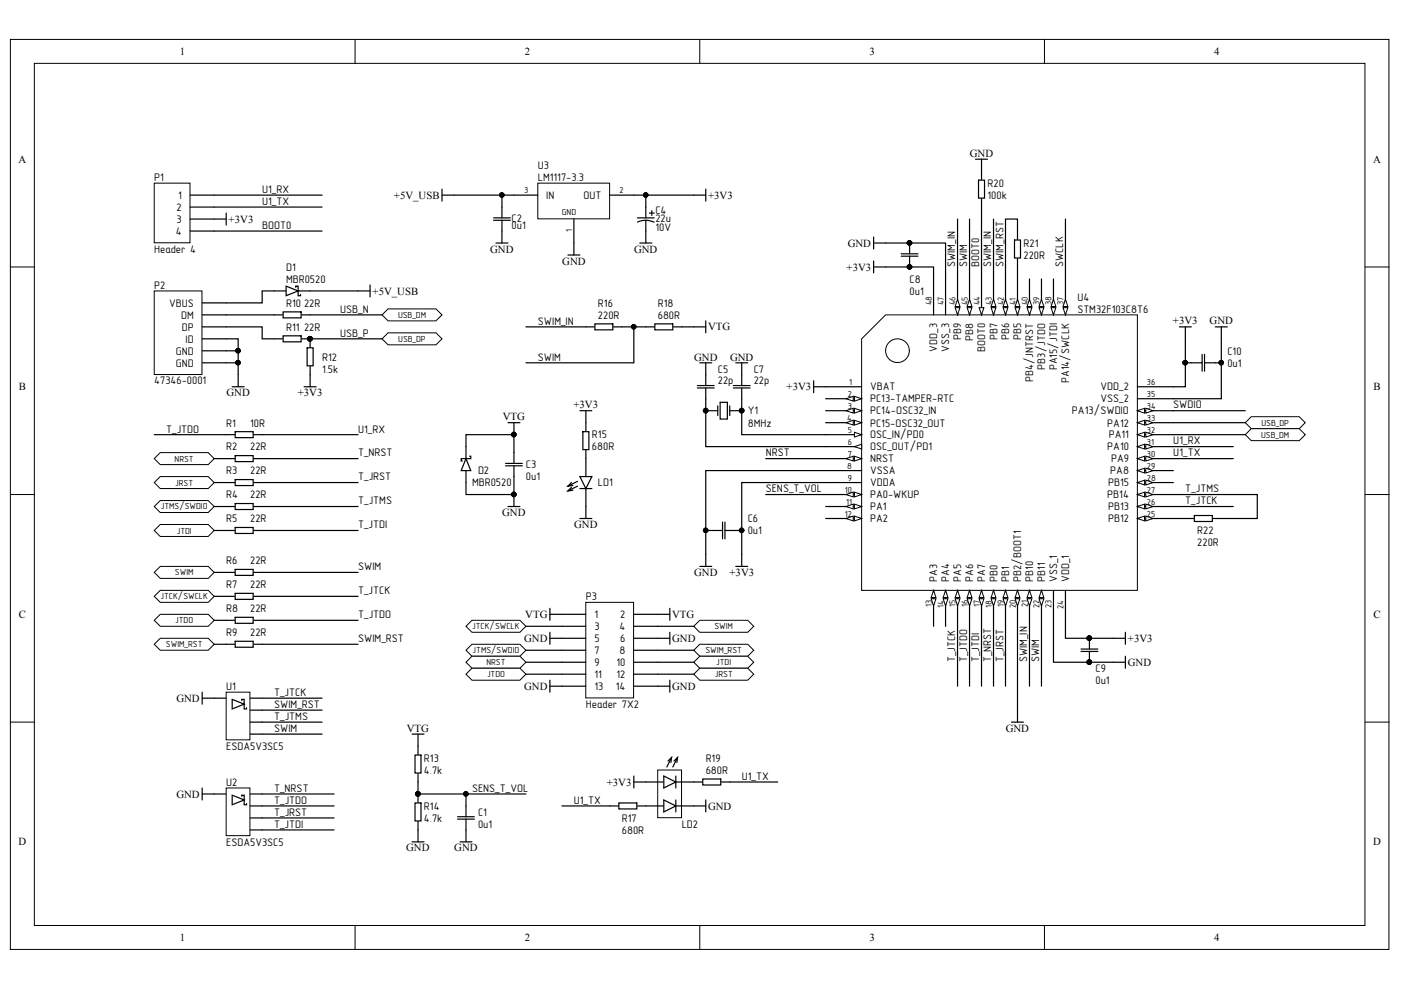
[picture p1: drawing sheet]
<svg xmlns="http://www.w3.org/2000/svg" width="297mm" height="210mm" viewBox="0 0 297 210" stroke-linecap="round" stroke-linejoin="round" font-family="sans-serif">
<g fill="#fff" stroke="#000" stroke-width=".21">
<path d="M2.2 8.4h292.3v192.9h-292.3z"/>
<path d="M7.3 13.4h282.1v182.8h-282.1z"/>
</g>
<path d="M75.3 8.4v5M148.4 8.4v5M221.4 8.4v5M2.2 56.6h5.1M289.4 56.6h5.1M2.2 104.9h5.1M289.4 104.9h5.1M2.2 153.1h5.1M289.4 153.1h5.1M75.3 196.3v5.1M148.4 196.3v5.1M221.4 196.3v5.1" fill="none" stroke="#000" stroke-width=".21"/>
<g fill="none" stroke="#000" stroke-width=".25">
<path d="M45.4 46.4h2.6M48 45.2v2.5M93.7 40.1v2.5M93.7 41.4h2.6M147.1 69.3h2.5M149.6 68v2.6M107.7 89.6h2.5M109 89.6v2.6M107.7 107.4h2.5M109 104.9v2.5M116.6 129v2.5M116.6 134.1v2.5"/>
<path d="M116.6 135.3h2.5M116.6 130.2h2.5M42.9 146.8v2.5M42.9 148h2.5M87.4 155.6h2.5M88.6 155.6v2.6M214.5 153.1h2.5M215.7 150.6v2.5M87.4 178.5h2.5M88.6 176v2.5"/>
</g>
<g fill="#000" stroke="#000" stroke-width=".21">
<circle cx="108.9" cy="92.1" r=".48"/>
<circle cx="108.9" cy="104.8" r=".48"/>
</g>
<path d="M182.7 71.8l5.1-5h53.3v58.4h-58.4z" fill-rule="evenodd" fill="#fff"/>
<path d="M182.7 71.8l5.1-5h53.3v58.4h-58.4z" fill="none" stroke="#000" stroke-width=".21"/>
<path d="M208.1 59.1v7.7" fill="none" stroke="#000" stroke-width=".25"/>
<path d="M207.6 65.2h1l-.5 1.6z" fill="#fff"/>
<path d="M207.6 65.2h1l-.5 1.6z" fill="none" stroke="#000" stroke-width=".21"/>
<path d="M175.1 97.2h7.6" fill="none" stroke="#000" stroke-width=".25"/>
<path d="M181.2 96.7l1.5 .5-1.5 .5z" fill="#fff"/>
<path d="M181.2 96.7l1.5 .5-1.5 .5z" fill="none" stroke="#000" stroke-width=".21"/>
<path d="M179.4 97.2l1.5-.5v1z" fill="#fff"/>
<path d="M179.4 97.2l1.5-.5v1z" fill="none" stroke="#000" stroke-width=".21"/>
<path d="M175.1 92.2h7.6" fill="none" stroke="#000" stroke-width=".25"/>
<path d="M181.2 91.7l1.5 .5-1.5 .5z" fill="#fff"/>
<path d="M181.2 91.7l1.5 .5-1.5 .5z" fill="none" stroke="#000" stroke-width=".21"/>
<path d="M175.1 94.7h7.6" fill="none" stroke="#000" stroke-width=".25"/>
<path d="M181.2 94.7l1.5-.5v1z" fill="#fff"/>
<path d="M181.2 94.7l1.5-.5v1z" fill="none" stroke="#000" stroke-width=".21"/>
<path d="M175.1 104.9h7.6" fill="none" stroke="#000" stroke-width=".25"/>
<path d="M181.2 104.3l1.5 .6-1.5 .5z" fill="#fff"/>
<path d="M181.2 104.3l1.5 .6-1.5 .5z" fill="none" stroke="#000" stroke-width=".21"/>
<path d="M179.4 104.9l1.5-.6v1.1z" fill="#fff"/>
<path d="M179.4 104.9l1.5-.6v1.1z" fill="none" stroke="#000" stroke-width=".21"/>
<path d="M175.1 107.4h7.6" fill="none" stroke="#000" stroke-width=".25"/>
<path d="M181.2 106.9l1.5 .5-1.5 .5z" fill="#fff"/>
<path d="M181.2 106.9l1.5 .5-1.5 .5z" fill="none" stroke="#000" stroke-width=".21"/>
<path d="M179.4 107.4l1.5-.5v1z" fill="#fff"/>
<path d="M179.4 107.4l1.5-.5v1z" fill="none" stroke="#000" stroke-width=".21"/>
<path d="M175.1 109.9h7.6" fill="none" stroke="#000" stroke-width=".25"/>
<path d="M181.2 109.4l1.5 .5-1.5 .5z" fill="#fff"/>
<path d="M181.2 109.4l1.5 .5-1.5 .5z" fill="none" stroke="#000" stroke-width=".21"/>
<path d="M179.4 109.9l1.5-.5v1z" fill="#fff"/>
<path d="M179.4 109.9l1.5-.5v1z" fill="none" stroke="#000" stroke-width=".21"/>
<path d="M197.9 125.2v7.6" fill="none" stroke="#000" stroke-width=".25"/>
<path d="M197.9 125.2l.5 1.5h-1z" fill="#fff"/>
<path d="M197.9 125.2l.5 1.5h-1z" fill="none" stroke="#000" stroke-width=".21"/>
<path d="M197.4 126.9h1l-.5 1.6z" fill="#fff"/>
<path d="M197.4 126.9h1l-.5 1.6z" fill="none" stroke="#000" stroke-width=".21"/>
<path d="M200.5 125.2v7.6" fill="none" stroke="#000" stroke-width=".25"/>
<path d="M200.5 125.2l.5 1.5h-1z" fill="#fff"/>
<path d="M200.5 125.2l.5 1.5h-1z" fill="none" stroke="#000" stroke-width=".21"/>
<path d="M200 126.9h1l-.5 1.6z" fill="#fff"/>
<path d="M200 126.9h1l-.5 1.6z" fill="none" stroke="#000" stroke-width=".21"/>
<path d="M203 125.2v7.6" fill="none" stroke="#000" stroke-width=".25"/>
<path d="M203 125.2l.5 1.5h-1z" fill="#fff"/>
<path d="M203 125.2l.5 1.5h-1z" fill="none" stroke="#000" stroke-width=".21"/>
<path d="M202.5 126.9h1l-.5 1.6z" fill="#fff"/>
<path d="M202.5 126.9h1l-.5 1.6z" fill="none" stroke="#000" stroke-width=".21"/>
<path d="M205.6 125.2v7.6" fill="none" stroke="#000" stroke-width=".25"/>
<path d="M205.6 125.2l.5 1.5h-1z" fill="#fff"/>
<path d="M205.6 125.2l.5 1.5h-1z" fill="none" stroke="#000" stroke-width=".21"/>
<path d="M205.1 126.9h1l-.5 1.6z" fill="#fff"/>
<path d="M205.1 126.9h1l-.5 1.6z" fill="none" stroke="#000" stroke-width=".21"/>
<path d="M208.1 125.2v7.6" fill="none" stroke="#000" stroke-width=".25"/>
<path d="M208.1 125.2l.5 1.5h-1z" fill="#fff"/>
<path d="M208.1 125.2l.5 1.5h-1z" fill="none" stroke="#000" stroke-width=".21"/>
<path d="M207.6 126.9h1l-.5 1.6z" fill="#fff"/>
<path d="M207.6 126.9h1l-.5 1.6z" fill="none" stroke="#000" stroke-width=".21"/>
<path d="M241.1 99.8h7.7" fill="none" stroke="#000" stroke-width=".25"/>
<path d="M241.1 99.8l1.6-.5v1z" fill="#fff"/>
<path d="M241.1 99.8l1.6-.5v1z" fill="none" stroke="#000" stroke-width=".21"/>
<path d="M242.9 99.3l1.6 .5-1.6 .5z" fill="#fff"/>
<path d="M242.9 99.3l1.6 .5-1.6 .5z" fill="none" stroke="#000" stroke-width=".21"/>
<path d="M241.1 97.2h7.7" fill="none" stroke="#000" stroke-width=".25"/>
<path d="M241.1 97.2l1.6-.5v1z" fill="#fff"/>
<path d="M241.1 97.2l1.6-.5v1z" fill="none" stroke="#000" stroke-width=".21"/>
<path d="M242.9 96.7l1.6 .5-1.6 .5z" fill="#fff"/>
<path d="M242.9 96.7l1.6 .5-1.6 .5z" fill="none" stroke="#000" stroke-width=".21"/>
<path d="M241.1 94.7h7.7" fill="none" stroke="#000" stroke-width=".25"/>
<path d="M241.1 94.7l1.6-.5v1z" fill="#fff"/>
<path d="M241.1 94.7l1.6-.5v1z" fill="none" stroke="#000" stroke-width=".21"/>
<path d="M242.9 94.2l1.6 .5-1.6 .5z" fill="#fff"/>
<path d="M242.9 94.2l1.6 .5-1.6 .5z" fill="none" stroke="#000" stroke-width=".21"/>
<path d="M241.1 92.2h7.7" fill="none" stroke="#000" stroke-width=".25"/>
<path d="M241.1 92.2l1.6-.5v1z" fill="#fff"/>
<path d="M241.1 92.2l1.6-.5v1z" fill="none" stroke="#000" stroke-width=".21"/>
<path d="M242.9 91.7l1.6 .5-1.6 .5z" fill="#fff"/>
<path d="M242.9 91.7l1.6 .5-1.6 .5z" fill="none" stroke="#000" stroke-width=".21"/>
<path d="M241.1 89.6h7.7" fill="none" stroke="#000" stroke-width=".25"/>
<path d="M241.1 89.6l1.6-.5v1z" fill="#fff"/>
<path d="M241.1 89.6l1.6-.5v1z" fill="none" stroke="#000" stroke-width=".21"/>
<path d="M242.9 89.1l1.6 .5-1.6 .5z" fill="#fff"/>
<path d="M242.9 89.1l1.6 .5-1.6 .5z" fill="none" stroke="#000" stroke-width=".21"/>
<path d="M241.1 87.1h7.7" fill="none" stroke="#000" stroke-width=".25"/>
<path d="M241.1 87.1l1.6-.5v1z" fill="#fff"/>
<path d="M241.1 87.1l1.6-.5v1z" fill="none" stroke="#000" stroke-width=".21"/>
<path d="M242.9 86.6l1.6 .5-1.6 .5z" fill="#fff"/>
<path d="M242.9 86.6l1.6 .5-1.6 .5z" fill="none" stroke="#000" stroke-width=".21"/>
<path d="M225.9 59.1v7.7" fill="none" stroke="#000" stroke-width=".25"/>
<path d="M225.4 65.2h1l-.5 1.6z" fill="#fff"/>
<path d="M225.4 65.2h1l-.5 1.6z" fill="none" stroke="#000" stroke-width=".21"/>
<path d="M225.9 63.5l.5 1.5h-1z" fill="#fff"/>
<path d="M225.9 63.5l.5 1.5h-1z" fill="none" stroke="#000" stroke-width=".21"/>
<path d="M223.4 59.1v7.7" fill="none" stroke="#000" stroke-width=".25"/>
<path d="M222.8 65.2h1.1l-.5 1.6z" fill="#fff"/>
<path d="M222.8 65.2h1.1l-.5 1.6z" fill="none" stroke="#000" stroke-width=".21"/>
<path d="M223.4 63.5l.5 1.5h-1.1z" fill="#fff"/>
<path d="M223.4 63.5l.5 1.5h-1.1z" fill="none" stroke="#000" stroke-width=".21"/>
<path d="M210.6 125.2v7.6" fill="none" stroke="#000" stroke-width=".25"/>
<path d="M210.6 125.2l.6 1.5h-1.1z" fill="#fff"/>
<path d="M210.6 125.2l.6 1.5h-1.1z" fill="none" stroke="#000" stroke-width=".21"/>
<path d="M210.1 126.9h1.1l-.6 1.6z" fill="#fff"/>
<path d="M210.1 126.9h1.1l-.6 1.6z" fill="none" stroke="#000" stroke-width=".21"/>
<path d="M213.2 125.2v7.6" fill="none" stroke="#000" stroke-width=".25"/>
<path d="M213.2 125.2l.5 1.5h-1z" fill="#fff"/>
<path d="M213.2 125.2l.5 1.5h-1z" fill="none" stroke="#000" stroke-width=".21"/>
<path d="M212.7 126.9h1l-.5 1.6z" fill="#fff"/>
<path d="M212.7 126.9h1l-.5 1.6z" fill="none" stroke="#000" stroke-width=".21"/>
<path d="M215.7 125.2v7.6" fill="none" stroke="#000" stroke-width=".25"/>
<path d="M215.7 125.2l.5 1.5h-1z" fill="#fff"/>
<path d="M215.7 125.2l.5 1.5h-1z" fill="none" stroke="#000" stroke-width=".21"/>
<path d="M215.2 126.9h1l-.5 1.6z" fill="#fff"/>
<path d="M215.2 126.9h1l-.5 1.6z" fill="none" stroke="#000" stroke-width=".21"/>
<path d="M220.8 59.1v7.7" fill="none" stroke="#000" stroke-width=".25"/>
<path d="M220.3 65.2h1l-.5 1.6z" fill="#fff"/>
<path d="M220.3 65.2h1l-.5 1.6z" fill="none" stroke="#000" stroke-width=".21"/>
<path d="M220.8 63.5l.5 1.5h-1z" fill="#fff"/>
<path d="M220.8 63.5l.5 1.5h-1z" fill="none" stroke="#000" stroke-width=".21"/>
<path d="M218.3 59.1v7.7" fill="none" stroke="#000" stroke-width=".25"/>
<path d="M217.8 65.2h1l-.5 1.6z" fill="#fff"/>
<path d="M217.8 65.2h1l-.5 1.6z" fill="none" stroke="#000" stroke-width=".21"/>
<path d="M218.3 63.5l.5 1.5h-1z" fill="#fff"/>
<path d="M218.3 63.5l.5 1.5h-1z" fill="none" stroke="#000" stroke-width=".21"/>
<path d="M215.7 59.1v7.7" fill="none" stroke="#000" stroke-width=".25"/>
<path d="M215.2 65.2h1l-.5 1.6z" fill="#fff"/>
<path d="M215.2 65.2h1l-.5 1.6z" fill="none" stroke="#000" stroke-width=".21"/>
<path d="M215.7 63.5l.5 1.5h-1z" fill="#fff"/>
<path d="M215.7 63.5l.5 1.5h-1z" fill="none" stroke="#000" stroke-width=".21"/>
<path d="M213.2 59.1v7.7" fill="none" stroke="#000" stroke-width=".25"/>
<path d="M212.7 65.2h1l-.5 1.6z" fill="#fff"/>
<path d="M212.7 65.2h1l-.5 1.6z" fill="none" stroke="#000" stroke-width=".21"/>
<path d="M213.2 63.5l.5 1.5h-1z" fill="#fff"/>
<path d="M213.2 63.5l.5 1.5h-1z" fill="none" stroke="#000" stroke-width=".21"/>
<path d="M210.6 59.1v7.7" fill="none" stroke="#000" stroke-width=".25"/>
<path d="M210.1 65.2h1.1l-.6 1.6z" fill="#fff"/>
<path d="M210.1 65.2h1.1l-.6 1.6z" fill="none" stroke="#000" stroke-width=".21"/>
<path d="M210.6 63.5l.6 1.5h-1.1z" fill="#fff"/>
<path d="M210.6 63.5l.6 1.5h-1.1z" fill="none" stroke="#000" stroke-width=".21"/>
<path d="M205.6 59.1v7.7" fill="none" stroke="#000" stroke-width=".25"/>
<path d="M205.1 65.2h1l-.5 1.6z" fill="#fff"/>
<path d="M205.1 65.2h1l-.5 1.6z" fill="none" stroke="#000" stroke-width=".21"/>
<path d="M205.6 63.5l.5 1.5h-1z" fill="#fff"/>
<path d="M205.6 63.5l.5 1.5h-1z" fill="none" stroke="#000" stroke-width=".21"/>
<path d="M203 59.1v7.7" fill="none" stroke="#000" stroke-width=".25"/>
<path d="M202.5 65.2h1l-.5 1.6z" fill="#fff"/>
<path d="M202.5 65.2h1l-.5 1.6z" fill="none" stroke="#000" stroke-width=".21"/>
<path d="M203 63.5l.5 1.5h-1z" fill="#fff"/>
<path d="M203 63.5l.5 1.5h-1z" fill="none" stroke="#000" stroke-width=".21"/>
<path d="M218.3 125.2v7.6" fill="none" stroke="#000" stroke-width=".25"/>
<path d="M218.3 125.2l.5 1.5h-1z" fill="#fff"/>
<path d="M218.3 125.2l.5 1.5h-1z" fill="none" stroke="#000" stroke-width=".21"/>
<path d="M217.8 126.9h1l-.5 1.6z" fill="#fff"/>
<path d="M217.8 126.9h1l-.5 1.6z" fill="none" stroke="#000" stroke-width=".21"/>
<path d="M220.8 125.2v7.6" fill="none" stroke="#000" stroke-width=".25"/>
<path d="M220.8 125.2l.5 1.5h-1z" fill="#fff"/>
<path d="M220.8 125.2l.5 1.5h-1z" fill="none" stroke="#000" stroke-width=".21"/>
<path d="M220.3 126.9h1l-.5 1.6z" fill="#fff"/>
<path d="M220.3 126.9h1l-.5 1.6z" fill="none" stroke="#000" stroke-width=".21"/>
<path d="M241.1 109.9h7.7" fill="none" stroke="#000" stroke-width=".25"/>
<path d="M241.1 109.9l1.6-.5v1z" fill="#fff"/>
<path d="M241.1 109.9l1.6-.5v1z" fill="none" stroke="#000" stroke-width=".21"/>
<path d="M242.9 109.4l1.6 .5-1.6 .5z" fill="#fff"/>
<path d="M242.9 109.4l1.6 .5-1.6 .5z" fill="none" stroke="#000" stroke-width=".21"/>
<path d="M241.1 107.4h7.7" fill="none" stroke="#000" stroke-width=".25"/>
<path d="M241.1 107.4l1.6-.5v1z" fill="#fff"/>
<path d="M241.1 107.4l1.6-.5v1z" fill="none" stroke="#000" stroke-width=".21"/>
<path d="M242.9 106.9l1.6 .5-1.6 .5z" fill="#fff"/>
<path d="M242.9 106.9l1.6 .5-1.6 .5z" fill="none" stroke="#000" stroke-width=".21"/>
<path d="M241.1 104.9h7.7" fill="none" stroke="#000" stroke-width=".25"/>
<path d="M241.1 104.9l1.6-.6v1.1z" fill="#fff"/>
<path d="M241.1 104.9l1.6-.6v1.1z" fill="none" stroke="#000" stroke-width=".21"/>
<path d="M242.9 104.3l1.6 .6-1.6 .5z" fill="#fff"/>
<path d="M242.9 104.3l1.6 .6-1.6 .5z" fill="none" stroke="#000" stroke-width=".21"/>
<path d="M241.1 102.3h7.7" fill="none" stroke="#000" stroke-width=".25"/>
<path d="M241.1 102.3l1.6-.5v1z" fill="#fff"/>
<path d="M241.1 102.3l1.6-.5v1z" fill="none" stroke="#000" stroke-width=".21"/>
<path d="M242.9 101.8l1.6 .5-1.6 .5z" fill="#fff"/>
<path d="M242.9 101.8l1.6 .5-1.6 .5z" fill="none" stroke="#000" stroke-width=".21"/>
<path d="M175.1 84.5h7.6" fill="none" stroke="#000" stroke-width=".25"/>
<path d="M181.2 84l1.5 .5-1.5 .5z" fill="#fff"/>
<path d="M181.2 84l1.5 .5-1.5 .5z" fill="none" stroke="#000" stroke-width=".21"/>
<path d="M179.4 84.5l1.5-.5v1z" fill="#fff"/>
<path d="M179.4 84.5l1.5-.5v1z" fill="none" stroke="#000" stroke-width=".21"/>
<path d="M175.1 87.1h7.6" fill="none" stroke="#000" stroke-width=".25"/>
<path d="M181.2 86.6l1.5 .5-1.5 .5z" fill="#fff"/>
<path d="M181.2 86.6l1.5 .5-1.5 .5z" fill="none" stroke="#000" stroke-width=".21"/>
<path d="M179.4 87.1l1.5-.5v1z" fill="#fff"/>
<path d="M179.4 87.1l1.5-.5v1z" fill="none" stroke="#000" stroke-width=".21"/>
<path d="M175.1 89.6h7.6" fill="none" stroke="#000" stroke-width=".25"/>
<path d="M181.2 89.1l1.5 .5-1.5 .5z" fill="#fff"/>
<path d="M181.2 89.1l1.5 .5-1.5 .5z" fill="none" stroke="#000" stroke-width=".21"/>
<path d="M179.4 89.6l1.5-.5v1z" fill="#fff"/>
<path d="M179.4 89.6l1.5-.5v1z" fill="none" stroke="#000" stroke-width=".21"/>
<path d="M197.9 59.1v7.7M200.5 59.1v7.7M175.1 82h7.6M175.1 99.8h7.6M241.1 82h7.7M241.1 84.5h7.7M175.1 102.3h7.6M223.4 125.2v7.6M225.9 125.2v7.6" fill="none" stroke="#000" stroke-width=".25"/>
<circle cx="190.3" cy="74.4" r="2.52" fill="#fff" stroke="#000" stroke-width=".21"/>
<g fill="none" stroke="#000" stroke-width=".25">
<path d="M206.8 33.8h2.6M208.1 33.8v2.5M185.2 50.3v2.5M185.2 55.3v2.6M185.2 51.5h2.6M185.2 56.6h2.6M191.1 53.8h3.5M191.1 54.3h3.5M192.9 51.5v2.3M192.9 54.3v2.3M215.1 50.9h1.3v3.8h-1.3zM215.7 49v1.8"/>
<path d="M215.7 54.8v1.8M124.2 69.3h1.8M126.1 68.7h3.8v1.2h-3.8zM130.1 69.3h1.7M136.9 69.3h1.8M138.8 68.7h3.8v1.2h-3.8zM142.8 69.3h1.8M156 76.9h2.5M157.3 76.9v2.6M250 69.3h2.6M251.3 69.3v2.5M252.6 76.9h2.3"/>
<path d="M254.9 75.1v3.6M255.4 76.9h2.3M255.4 75.1v3.6M257.7 69.3h2.5M258.9 69.3v2.5M48 97.2h1.7M48 92.2h1.7M49.9 96.6h3.8v1.3h-3.8zM49.9 91.5h3.8v1.3h-3.8zM53.8 97.2h1.8M53.8 92.2h1.8M172.5 80.7v2.6"/>
<path d="M172.5 82h2.6M48 102.3h1.7M48 107.4h1.7M48 112.5h1.7M49.9 101.7h3.8v1.3h-3.8zM49.9 106.8h3.8v1.2h-3.8zM49.9 111.8h3.8v1.3h-3.8zM53.8 102.3h1.8M53.8 107.4h1.8M53.8 112.5h1.8M149.6 117.6v2.5M150.9 112.5h2.3"/>
<path d="M153.2 110.7v3.6M153.7 112.5h2.3M153.7 110.7v3.6M157.3 117.6v2.5M251.3 109.9h1.8M253.2 109.3h3.8v1.3h-3.8zM257.2 109.9h1.7M48 121.4h1.7M48 126.4h1.7M48 131.5h1.7M48 136.6h1.7M49.9 120.7h3.8v1.3h-3.8z"/>
<path d="M49.9 125.8h3.8v1.3h-3.8zM49.9 130.9h3.8v1.3h-3.8zM49.9 136h3.8v1.2h-3.8zM53.8 121.4h1.8M53.8 126.4h1.8M53.8 131.5h1.8M53.8 136.6h1.8M148.4 120.1h2.5M156 120.1h2.5M229.2 137.6h3.6M229.2 138.1h3.6M231 135.3v2.3"/>
<path d="M231 138.1v2.3M236.1 135.3h2.5M238.6 134.1v2.5M238.6 139.1v2.6M88.6 158.2v1.8M236.1 140.4h2.5M88 160.1h1.3v3.8h-1.3zM88 170.2h1.3v3.9h-1.3zM88.6 164v1.8M88.6 168.3v1.8M88.6 174.2v1.8"/>
</g>
<g fill="#000" stroke="#000" stroke-width=".21">
<circle cx="192.8" cy="56.6" r=".48"/>
<circle cx="192.8" cy="51.5" r=".48"/>
<circle cx="230.9" cy="135.3" r=".49"/>
<circle cx="230.9" cy="140.4" r=".49"/>
<circle cx="88.6" cy="168.3" r=".48"/>
</g>
<path d="M114 38.8h15.2v7.6h-15.2z" fill="#fff" stroke="#000" stroke-width=".21"/>
<g fill="none" stroke="#000" stroke-width=".25">
<path d="M104.6 46.7h3.6M104.6 46.2h3.6M105.2 51.5h2.5M106.4 43.9v2.3M106.4 46.7v4.8M109 41.4h5M120.4 54.1h2.5M121.7 46.4v7.7M129.3 41.4h5.1M135.1 46.2h3.6M135.7 51.5h2.5M136.9 46.7l1.8 .4"/>
<path d="M136.9 46.7l-1.7 .4M136.9 43.9v2.3M136.9 46.7v4.8M137.7 45.2h1M138.2 44.7v1M147.1 41.4h2.5M149.6 40.1v2.5M98.8 94.7v2.5M98.8 99.8v2.5"/>
</g>
<path d="M98.8 97.2l1 2.6h-2z" fill="#fff"/>
<path d="M98.8 97.2l1 2.6h-2zM99.6 96.7h.2v.5h-2v.5h.2M107.2 98.8h3.5M107.2 98.3h3.5M109 96v2.3M109 98.8v2.2" fill="none" stroke="#000" stroke-width=".25"/>
<path d="M124.2 127.7h10.1v20.3h-10.1z" fill="#fff" stroke="#000" stroke-width=".21"/>
<g fill="none" stroke="#000" stroke-width=".25">
<path d="M119.1 130.2h5.1M119.1 132.8h5.1M119.1 135.3h5.1M119.1 137.9h5.1M134.4 130.2h7.6M134.4 132.8h5.1M134.4 135.3h7.6M134.4 137.9h5.1M142 129v2.5M142 134.1v2.5M119.1 140.4h5.1M119.1 142.9h5.1"/>
<path d="M119.1 145.5h5.1M134.4 140.4h5.1M134.4 142.9h5.1M134.4 145.5h5.1"/>
</g>
<path d="M32.7 61.7h10.1v17.7h-10.1z" fill="#fff" stroke="#000" stroke-width=".21"/>
<g fill="none" stroke="#000" stroke-width=".25">
<path d="M42.9 64.2h5.1M42.9 66.8h5.1M42.9 69.3h5.1M42.9 71.8h5.1M42.9 74.4h5.1M42.9 76.9h5.1M50.5 79.5v2.5M58.1 66.8h1.8M58.1 71.8h1.8M58.1 61.7h2.6M60 66.1h3.8v1.3h-3.8zM60 71.2h3.8v1.3h-3.8z"/>
<path d="M63.2 61.7h2.5M64 66.8h1.7M64 71.8h1.7M49.2 82h2.6"/>
</g>
<circle cx="65.7" cy="71.8" r=".49" fill="#000" stroke="#000" stroke-width=".21"/>
<path d="M60.7 60.7l2.5 1-2.5 1z" fill="#fff"/>
<path d="M60.7 60.7l2.5 1-2.5 1zM62.7 60.9v-.2h.5v2h.5v-.3M65.1 73.7h1.3v3.9h-1.3zM65.7 71.8v1.8M65.7 77.7v4.3M75.9 61.7h2.6M78.5 60.4v2.6M64.5 82h2.5" fill="none" stroke="#000" stroke-width=".25"/>
<circle cx="65.7" cy="71.8" r=".49" fill="#000" stroke="#000" stroke-width=".21"/>
<path d="M32.7 38.8h7.6v12.7h-7.6z" fill="#fff" stroke="#000" stroke-width=".21"/>
<path d="M40.3 41.4h5.1M40.3 43.9h5.1M40.3 46.4h5.1M40.3 49h5.1M45.4 148h2.6M53 148h2.6M53 155.6h2.6M53 153.1h2.6M53 150.6h2.6" fill="none" stroke="#000" stroke-width=".25"/>
<path d="M48 146.8h5v10.1h-5z" fill="#fff" stroke="#000" stroke-width=".21"/>
<path d="M49.2 148.3l2.6 1-2.6 1z" fill="#fff"/>
<path d="M49.2 148.3l2.6 1-2.6 1zM51.3 148.5v-.2h.5v2h.5v-.2M42.9 167.1v2.5M42.9 168.3h5.1M53 168.3h2.6M53 176h2.6M53 173.4h2.6M53 170.9h2.6" fill="none" stroke="#000" stroke-width=".25"/>
<path d="M48 167.1h5v10.1h-5z" fill="#fff" stroke="#000" stroke-width=".21"/>
<path d="M49.2 168.6l2.6 1-2.6 1z" fill="#fff"/>
<path d="M49.2 168.6l2.6 1-2.6 1zM51.3 168.8v-.2h.5v2h.5v-.2" fill="none" stroke="#000" stroke-width=".25"/>
<g fill="#fff" stroke="#000" stroke-width=".21">
<path d="M98.8 132.8l1.3-1.3h10.1l1.3 1.3-1.3 1.3h-10.1z" fill-rule="evenodd"/>
<path d="M98.8 137.9l1.3-1.3h10.1l1.3 1.3-1.3 1.2h-10.1z" fill-rule="evenodd"/>
<path d="M98.8 140.4l1.3-1.3h10.1l1.3 1.3-1.3 1.3h-10.1z" fill-rule="evenodd"/>
<path d="M98.8 142.9l1.3-1.2h10.1l1.3 1.2-1.3 1.3h-10.1z" fill-rule="evenodd"/>
<path d="M147.1 132.8l1.3-1.3h10.1l1.3 1.3-1.3 1.3h-10.1z" fill-rule="evenodd"/>
<path d="M147.1 137.9l1.3-1.3h10.1l1.3 1.3-1.3 1.2h-10.1z" fill-rule="evenodd"/>
<path d="M147.1 140.4l1.3-1.3h10.1l1.3 1.3-1.3 1.3h-10.1z" fill-rule="evenodd"/>
<path d="M147.1 142.9l1.3-1.2h10.1l1.3 1.2-1.3 1.3h-10.1z" fill-rule="evenodd"/>
<path d="M32.7 126.4l1.3-1.2h10.1l1.3 1.2-1.3 1.3h-10.1z" fill-rule="evenodd"/>
<path d="M32.7 107.4l1.3-1.3h10.1l1.3 1.3-1.3 1.3h-10.1z" fill-rule="evenodd"/>
<path d="M32.7 97.2l1.3-1.2h10.1l1.3 1.2-1.3 1.3h-10.1z" fill-rule="evenodd"/>
<path d="M32.7 131.5l1.3-1.3h10.1l1.3 1.3-1.3 1.3h-10.1z" fill-rule="evenodd"/>
<path d="M32.7 121.4l1.3-1.3h10.1l1.3 1.3-1.3 1.2h-10.1z" fill-rule="evenodd"/>
<path d="M32.7 136.6l1.3-1.3h10.1l1.3 1.3-1.3 1.3h-10.1z" fill-rule="evenodd"/>
<path d="M32.7 112.5l1.3-1.3h10.1l1.3 1.3-1.3 1.2h-10.1z" fill-rule="evenodd"/>
<path d="M32.7 102.3l1.3-1.3h10.1l1.3 1.3-1.3 1.3h-10.1z" fill-rule="evenodd"/>
<path d="M81 71.8l1.3-1.2h10.1l1.3 1.2-1.3 1.3h-10.1z" fill-rule="evenodd"/>
<path d="M81 66.8l1.3-1.3h10.1l1.3 1.3-1.3 1.2h-10.1z" fill-rule="evenodd"/>
<path d="M264 89.6l1.3-1.3h10.2l1.2 1.3-1.2 1.3h-10.2z" fill-rule="evenodd"/>
<path d="M264 92.2l1.3-1.3h10.2l1.2 1.3-1.2 1.2h-10.2z" fill-rule="evenodd"/>
</g>
<g fill="none" stroke="#000" stroke-width=".25">
<path d="M148.4 76.9h2.5M149.6 76.9v4.8M157.3 79.5v2.2M122.9 87.1h2.6M124.2 87.1v2.5M124.2 97.2v3.8M147.9 81.7h3.5M147.9 82.3h3.5M149.6 87.1h2.6M149.6 82.3v2.2M152.2 86.1v2M152.7 85.3h1.5v3.6h-1.5z"/>
<path d="M154.7 87.1h2.6M154.7 86.1v2M155.5 81.7h3.5M155.5 82.3h3.5M157.3 82.3v2.2M122.9 103.6h2.6M124.2 103.6v3.8M116.6 144.2v2.6M116.6 145.5h2.5M139.5 145.5h2.5M142 144.2v2.6"/>
</g>
<g fill="#000" stroke="#000" stroke-width=".21">
<circle cx="149.6" cy="87.1" r=".48"/>
<circle cx="157.2" cy="87.1" r=".48"/>
</g>
<path d="M122.9 101h2.6l-1.3 2.6z" fill="#fff"/>
<g fill="none" stroke="#000" stroke-width=".25">
<path d="M123.6 91.5h1.3v3.8h-1.3zM124.2 89.6v1.8M124.2 95.5v1.7M121.2 102.3l-.8 .8 1.1-.2M121.2 103.3l-.8 .8 1.1-.2M122.4 102.1l-2 1M122.4 103.1l-2 1M122.9 101h2.6l-1.3 2.6zM122.9 109.9h2.6M124.2 107.4v2.5M129.3 170.9h1.8M131.2 170.2h3.8v1.3h-3.8z"/>
<path d="M135.1 170.9h1.8M147.1 165.8h1.8M149 165.2h3.8v1.2h-3.8zM152.9 165.8h1.8"/>
</g>
<path d="M139.4 163.3h5.1v10.1h-5.1z" fill="#fff" stroke="#000" stroke-width=".21"/>
<path d="M136.9 170.9h3.8M143.3 170.9h3.8M143.3 169.6v2.6" fill="none" stroke="#000" stroke-width=".25"/>
<path d="M140.7 169.6l2.6 1.3-2.6 1.3z" fill="#fff"/>
<path d="M136.9 165.8h3.8M140.7 169.6l2.6 1.3-2.6 1.3zM143.3 165.8h3.8M143.3 164.5v2.6" fill="none" stroke="#000" stroke-width=".25"/>
<path d="M140.7 164.5l2.6 1.3-2.6 1.3z" fill="#fff"/>
<g fill="none" stroke="#000" stroke-width=".25">
<path d="M207.5 38.2h1.2v3.8h-1.2zM208.1 36.3v1.8M45.4 49h22.9M45.4 43.9h22.9M45.4 41.4h22.9M96.3 41.4h12.7M106.4 41.4v2.5M134.4 41.4h12.7M136.9 41.4v2.5M187.8 51.5h12.7v7.6M187.8 56.6h10.1v2.5M203 46.4v12.7"/>
<path d="M205.6 46.4v12.7M208.1 42.1v17M210.6 46.4v12.7M215.7 49v-2.6h-2.5v12.7M215.7 56.6v2.5M225.9 46.4v12.7M48 69.3h7.6v2.5h2.5M48 71.8h2.5v7.7M48 66.8h10.1M48 74.4h2.5M48 76.9h2.5M58.1 61.7h-2.5v2.5h-7.6"/>
<path d="M65.7 66.8h15.3M65.7 71.8h15.3M65.7 61.7h10.2M111.5 69.3h12.7M131.8 69.3h2.6v7.6h-22.9M134.4 69.3h2.5M144.6 69.3h2.5M251.3 71.8v10.2h-2.5M251.3 76.9h1.3M257.7 76.9h1.2M258.9 71.8v12.7h-10.1M32.7 92.2h15.3"/>
<path d="M45.4 97.2h2.6M55.6 92.2h20.3M55.6 97.2h20.3M98.8 94.7v-2.5h10.2v3.8M149.6 84.5v10.2h25.5M157.3 84.5v7.7h17.8M162.3 97.2h12.8M175.1 99.8h-25.5v17.8M248.8 92.2h15.2M248.8 94.7h12.7M248.8 97.2h12.7M248.8 89.6h15.2"/>
<path d="M248.8 87.1h15.2M45.4 107.4h2.6M45.4 102.3h2.6M45.4 112.5h2.6M55.6 107.4h20.3M55.6 102.3h20.3M55.6 112.5h20.3M109 101v3.9h-10.2v-2.6M149.6 112.5h1.3M156 112.5h1.3M162.3 104.9h12.8M175.1 102.3h-17.8v15.3"/>
<path d="M248.8 104.9h17.8v5h-7.7M248.8 107.4h12.7M248.8 109.9h2.5M45.4 126.4h2.6M45.4 131.5h2.6M45.4 136.6h2.6M45.4 121.4h2.6M55.6 126.4h20.3M55.6 131.5h20.3M55.6 136.6h20.3M55.6 121.4h20.3M111.5 132.8h7.6"/>
<path d="M111.5 137.9h7.6M139.5 132.8h7.6M139.5 137.9h7.6M203 132.8v12.7M205.6 132.8v12.7M208.1 132.8v12.7M210.6 132.8v12.7M213.2 132.8v12.7M215.7 132.8v17.8M218.3 132.8v12.7M220.8 132.8v12.7M223.4 132.8v7.6h12.7"/>
<path d="M225.9 132.8v2.5h10.2M55.6 148h12.7M55.6 150.6h12.7M55.6 153.1h12.7M55.6 155.6h12.7M111.5 140.4h7.6M111.5 142.9h7.6M139.5 140.4h7.6M139.5 142.9h7.6M55.6 170.9h15.2M55.6 168.3h15.2M55.6 173.4h15.2"/>
<path d="M55.6 176h15.2M88.6 165.8v2.5h22.9M97 173.7h3.6M97 173.2h3.6M97.5 178.5h2.6M98.8 168.3v4.9M98.8 173.7v4.8M119.1 170.9h10.2M134.4 164.5v2.6M134.4 165.8h2.5M140.7 164.5l2.6 1.3-2.6 1.3zM141.6 161.4l.8-.8-.2 1.1"/>
<path d="M142.4 160.6l-1 2M142.9 161.4l.8-.8-.2 1.1M143.7 160.6l-1.1 2M147.1 170.9h2.5M149.6 169.6v2.6M154.7 165.8h10.2"/>
</g>
<g fill="#000" stroke="#000" stroke-width=".21">
<circle cx="106.4" cy="41.3" r=".48"/>
<circle cx="136.9" cy="41.3" r=".48"/>
<circle cx="192.8" cy="56.6" r=".48"/>
<circle cx="192.8" cy="51.5" r=".48"/>
<circle cx="50.5" cy="74.4" r=".49"/>
<circle cx="50.5" cy="76.9" r=".49"/>
<circle cx="65.7" cy="71.8" r=".49"/>
<circle cx="134.4" cy="69.3" r=".48"/>
<circle cx="251.3" cy="76.9" r=".49"/>
<circle cx="258.9" cy="76.9" r=".48"/>
<circle cx="108.9" cy="92.1" r=".48"/>
<circle cx="149.6" cy="87.1" r=".48"/>
<circle cx="157.2" cy="87.1" r=".48"/>
<circle cx="108.9" cy="104.8" r=".48"/>
<circle cx="149.6" cy="112.4" r=".48"/>
<circle cx="157.2" cy="112.4" r=".48"/>
<circle cx="230.9" cy="135.3" r=".49"/>
<circle cx="230.9" cy="140.4" r=".49"/>
<circle cx="88.6" cy="168.3" r=".48"/>
<circle cx="98.8" cy="168.3" r=".48"/>
</g>
<g font-size="2.3">
<text x="38.2" y="11.7">1</text>
<text x="111.3" y="11.7">2</text>
<text x="184.3" y="11.7">3</text>
<text x="257.4" y="11.7">4</text>
<text x="3.9" y="34.5">A</text>
<text x="114" y="35.8">U3</text>
<text x="205.6" y="33.3">GND</text>
<text x="291.2" y="34.5">A</text>
<text x="32.7" y="38.4">P1</text>
<text x="55.6" y="40.9">U1_RX</text>
<text x="114" y="38.4">LM1117-3.3</text>
<text x="209.4" y="39.6">R20</text>
<text x="37.4" y="44.7">2</text>
<text x="37.4" y="47.2">3</text>
<text x="37.8" y="42.2">1</text>
<text x="48.5" y="47.2">+3V3</text>
<text x="55.6" y="43.4">U1_TX</text>
<text x="83.5" y="42.1">+5V_USB</text>
<text x="108.5" y="47">C2</text>
<text x="115.8" y="42.2">IN</text>
<text x="123.7" y="42.2">OUT</text>
<text x="139" y="45.5">C4</text>
<text x="139" y="47">22u</text>
<text x="150.1" y="42.1">+3V3</text>
<text x="209.4" y="42.2">100k</text>
<text x="32.7" y="53.6">Header 4</text>
<text x="37.3" y="49.8">4</text>
<text x="55.6" y="48.5">BOOT0</text>
<text x="103.9" y="53.6">GND</text>
<text x="108.5" y="48.5">0u1</text>
<text x="134.4" y="53.6">GND</text>
<text x="139" y="49">10V</text>
<text x="179.7" y="52.3">GND</text>
<text x="217" y="52.3">R21</text>
<text x="60.7" y="57.4">D1</text>
<text x="60.7" y="59.9">MBR0520</text>
<text x="119.2" y="56.1">GND</text>
<text x="179.5" y="57.4">+3V3</text>
<text x="192.8" y="59.9">C8</text>
<text x="202.5" y="56.6" transform="rotate(-90 202.5 56.6)">SWIM_IN</text>
<text x="205.1" y="56.6" transform="rotate(-90 205.1 56.6)">SWIM</text>
<text x="207.6" y="56.6" transform="rotate(-90 207.6 56.6)">BOOT0</text>
<text x="210.1" y="56.6" transform="rotate(-90 210.1 56.6)">SWIM_IN</text>
<text x="212.7" y="56.6" transform="rotate(-90 212.7 56.6)">SWIM_RST</text>
<text x="217" y="54.9">220R</text>
<text x="225.4" y="56.6" transform="rotate(-90 225.4 56.6)">SWCLK</text>
<text x="32.7" y="61.2">P2</text>
<text x="35.9" y="65">VBUS</text>
<text x="60.7" y="65">R10</text>
<text x="64.5" y="65">22R</text>
<text x="79" y="62.5">+5V_USB</text>
<text x="126.8" y="65">R16</text>
<text x="139.5" y="65">R18</text>
<text x="192.8" y="62.5">0u1</text>
<text x="228.4" y="63.8">U4</text>
<text x="38.4" y="67.6">DM</text>
<text x="38.5" y="70.1">DP</text>
<text x="60.7" y="70.1">R11</text>
<text x="64.5" y="70.1">22R</text>
<text x="72.1" y="66.3">USB_N</text>
<text x="72.1" y="71.4">USB_P</text>
<text x="114" y="68.8">SWIM_IN</text>
<text x="126.8" y="67.6">220R</text>
<text x="139.5" y="67.6">680R</text>
<text x="150.1" y="70.1">VTG</text>
<text x="228.4" y="66.3">STM32F103C8T6</text>
<text x="248.7" y="68.8">+3V3</text>
<text x="256.5" y="68.8">GND</text>
<text x="37.3" y="75.2">GND</text>
<text x="37.3" y="77.7">GND</text>
<text x="39.3" y="72.6">ID</text>
<text x="68.3" y="76.4">R12</text>
<text x="114" y="76.4">SWIM</text>
<text x="147.2" y="76.4">GND</text>
<text x="154.8" y="76.4">GND</text>
<text x="198.7" y="74.6" transform="rotate(-90 198.7 74.6)">VDD_3</text>
<text x="201.3" y="74.6" transform="rotate(-90 201.3 74.6)">VSS_3</text>
<text x="203.8" y="72.2" transform="rotate(-90 203.8 72.2)">PB9</text>
<text x="206.3" y="72.3" transform="rotate(-90 206.3 72.3)">PB8</text>
<text x="208.9" y="74.7" transform="rotate(-90 208.9 74.7)">BOOT0</text>
<text x="211.5" y="72.2" transform="rotate(-90 211.5 72.2)">PB7</text>
<text x="214" y="72.2" transform="rotate(-90 214 72.2)">PB6</text>
<text x="216.5" y="72.2" transform="rotate(-90 216.5 72.2)">PB5</text>
<text x="260.2" y="75.2">C10</text>
<text x="260.2" y="77.7">0u1</text>
<text x="4" y="82.8">B</text>
<text x="32.7" y="81.5">47346-0001</text>
<text x="68.3" y="79">1.5k</text>
<text x="152.2" y="79">C5</text>
<text x="152.2" y="81.5">22p</text>
<text x="159.8" y="79">C7</text>
<text x="159.8" y="81.5">22p</text>
<text x="166.7" y="82.8">+3V3</text>
<text x="184.5" y="82.8">VBAT</text>
<text x="219.1" y="81.1" transform="rotate(-90 219.1 81.1)">PB4/JNTRST</text>
<text x="221.6" y="78.4" transform="rotate(-90 221.6 78.4)">PB3/JTDO</text>
<text x="224.1" y="78.5" transform="rotate(-90 224.1 78.5)">PA15/JTDI</text>
<text x="226.7" y="81.2" transform="rotate(-90 226.7 81.2)">PA14/SWCLK</text>
<text x="233.3" y="82.8">VDD_2</text>
<text x="291.2" y="82.8">B</text>
<text x="48" y="84.1">GND</text>
<text x="63.1" y="84.1">+3V3</text>
<text x="106.6" y="89.1">VTG</text>
<text x="121.6" y="86.6">+3V3</text>
<text x="158.5" y="87.9">Y1</text>
<text x="184.5" y="85.3">PC13-TAMPER-RTC</text>
<text x="184.5" y="87.9">PC14-OSC32_IN</text>
<text x="227.3" y="87.9">PA13/SWDIO</text>
<text x="233.3" y="85.3">VSS_2</text>
<text x="248.8" y="86.6">SWDIO</text>
<text x="35.2" y="91.7">T_JTDO</text>
<text x="48" y="95.5">R2</text>
<text x="48" y="90.4">R1</text>
<text x="53" y="95.5">22R</text>
<text x="53" y="90.4">10R</text>
<text x="75.9" y="91.7">U1_RX</text>
<text x="125.5" y="93">R15</text>
<text x="125.5" y="95.5">680R</text>
<text x="158.5" y="90.4">8MHz</text>
<text x="184.5" y="93">OSC_IN/PD0</text>
<text x="184.5" y="95.5">OSC_OUT/PD1</text>
<text x="184.5" y="90.4">PC15-OSC32_OUT</text>
<text x="234.8" y="95.5">PA10</text>
<text x="234.8" y="90.4">PA12</text>
<text x="235.1" y="93">PA11</text>
<text x="248.8" y="94.2">U1_RX</text>
<text x="48" y="100.6">R3</text>
<text x="53" y="100.6">22R</text>
<text x="75.9" y="96.8">T_NRST</text>
<text x="75.9" y="101.8">T_JRST</text>
<text x="101.4" y="100.6">D2</text>
<text x="111.5" y="99.3">C3</text>
<text x="111.5" y="101.8">0u1</text>
<text x="162.3" y="96.8">NRST</text>
<text x="184.5" y="98">NRST</text>
<text x="184.5" y="100.6">VSSA</text>
<text x="235.4" y="100.6">PA8</text>
<text x="235.6" y="98">PA9</text>
<text x="248.8" y="96.8">U1_TX</text>
<text x="48" y="105.6">R4</text>
<text x="53" y="105.6">22R</text>
<text x="75.9" y="106.9">T_JTMS</text>
<text x="100.1" y="103.1">MBR0520</text>
<text x="126.8" y="103.1">LD1</text>
<text x="162.3" y="104.4">SENS_T_VOL</text>
<text x="184.5" y="105.6">PA0-WKUP</text>
<text x="184.5" y="103.1">VDDA</text>
<text x="234.8" y="105.6">PB14</text>
<text x="234.9" y="103.1">PB15</text>
<text x="251.3" y="106.9">T_JTCK</text>
<text x="251.3" y="104.4">T_JTMS</text>
<text x="48" y="110.7">R5</text>
<text x="53" y="110.7">22R</text>
<text x="75.9" y="112">T_JTDI</text>
<text x="106.5" y="109.4">GND</text>
<text x="121.7" y="112">GND</text>
<text x="158.5" y="110.7">C6</text>
<text x="158.5" y="113.3">0u1</text>
<text x="184.5" y="108.2">PA1</text>
<text x="184.5" y="110.7">PA2</text>
<text x="234.9" y="110.7">PB12</text>
<text x="234.9" y="108.2">PB13</text>
<text x="253.8" y="113.3">R22</text>
<text x="48" y="119.6">R6</text>
<text x="53" y="119.6">22R</text>
<text x="253.8" y="115.8">220R</text>
<text x="48" y="124.7">R7</text>
<text x="53" y="124.7">22R</text>
<text x="75.9" y="120.9">SWIM</text>
<text x="75.9" y="126">T_JTCK</text>
<text x="147.2" y="122.1">GND</text>
<text x="154.7" y="122.1">+3V3</text>
<text x="198.7" y="123.4" transform="rotate(-90 198.7 123.4)">PA3</text>
<text x="201.3" y="123.4" transform="rotate(-90 201.3 123.4)">PA4</text>
<text x="203.8" y="123.4" transform="rotate(-90 203.8 123.4)">PA5</text>
<text x="206.3" y="123.4" transform="rotate(-90 206.3 123.4)">PA6</text>
<text x="208.9" y="123.4" transform="rotate(-90 208.9 123.4)">PA7</text>
<text x="211.5" y="123.4" transform="rotate(-90 211.5 123.4)">PB0</text>
<text x="214" y="123.4" transform="rotate(-90 214 123.4)">PB1</text>
<text x="216.5" y="123.4" transform="rotate(-90 216.5 123.4)">PB2/BOOT1</text>
<text x="219.1" y="123.4" transform="rotate(-90 219.1 123.4)">PB10</text>
<text x="221.6" y="123.4" transform="rotate(-90 221.6 123.4)">PB11</text>
<text x="224.1" y="123.4" transform="rotate(-90 224.1 123.4)">VSS_1</text>
<text x="226.7" y="123.4" transform="rotate(-90 226.7 123.4)">VDD_1</text>
<text x="4" y="131">C</text>
<text x="48" y="129.8">R8</text>
<text x="53" y="129.8">22R</text>
<text x="75.9" y="131">T_JTDO</text>
<text x="111.4" y="131">VTG</text>
<text x="124.2" y="127.2">P3</text>
<text x="126" y="131">1</text>
<text x="131.5" y="131">2</text>
<text x="142.5" y="131">VTG</text>
<text x="291.2" y="131">C</text>
<text x="48" y="134.8">R9</text>
<text x="53" y="134.8">22R</text>
<text x="75.9" y="136.1">SWIM_RST</text>
<text x="111.1" y="136.1">GND</text>
<text x="126" y="133.6">3</text>
<text x="126" y="136.1">5</text>
<text x="131.3" y="133.6">4</text>
<text x="131.5" y="136.1">6</text>
<text x="142.5" y="136.1">GND</text>
<text x="239.1" y="136.1">+3V3</text>
<text x="126" y="138.6">7</text>
<text x="126" y="141.2">9</text>
<text x="126" y="143.8">11</text>
<text x="130.7" y="141.2">10</text>
<text x="130.7" y="143.8">12</text>
<text x="131.3" y="138.6">8</text>
<text x="202.5" y="140.4" transform="rotate(-90 202.5 140.4)">T_JTCK</text>
<text x="205.1" y="140.4" transform="rotate(-90 205.1 140.4)">T_JTDO</text>
<text x="207.6" y="140.4" transform="rotate(-90 207.6 140.4)">T_JTDI</text>
<text x="210.1" y="140.4" transform="rotate(-90 210.1 140.4)">T_NRST</text>
<text x="212.7" y="140.4" transform="rotate(-90 212.7 140.4)">T_JRST</text>
<text x="217.8" y="140.4" transform="rotate(-90 217.8 140.4)">SWIM_IN</text>
<text x="220.3" y="140.4" transform="rotate(-90 220.3 140.4)">SWIM</text>
<text x="232.3" y="142.5">C9</text>
<text x="239.1" y="141.2">GND</text>
<text x="37.4" y="148.8">GND</text>
<text x="48" y="146.3">U1</text>
<text x="58.1" y="147.6">T_JTCK</text>
<text x="111.1" y="146.3">GND</text>
<text x="126" y="146.3">13</text>
<text x="130.5" y="146.3">14</text>
<text x="142.5" y="146.3">GND</text>
<text x="232.3" y="145">0u1</text>
<text x="58.1" y="150.1">SWIM_RST</text>
<text x="58.1" y="155.2">SWIM</text>
<text x="58.1" y="152.6">T_JTMS</text>
<text x="86.3" y="155.2">VTG</text>
<text x="124.2" y="150.1">Header 7X2</text>
<text x="213.2" y="155.2">GND</text>
<text x="48" y="159">ESDA5V3SC5</text>
<text x="89.9" y="161.5">R13</text>
<text x="149.6" y="161.5">R19</text>
<text x="48" y="166.6">U2</text>
<text x="58.1" y="167.8">T_NRST</text>
<text x="89.9" y="164">4.7k</text>
<text x="100.1" y="167.8">SENS_T_VOL</text>
<text x="128.6" y="166.6">+3V3</text>
<text x="149.6" y="164">680R</text>
<text x="157.3" y="165.3">U1_TX</text>
<text x="37.4" y="169.1">GND</text>
<text x="58.1" y="170.4">T_JTDO</text>
<text x="58.1" y="173">T_JRST</text>
<text x="89.9" y="171.7">R14</text>
<text x="101.4" y="173">C1</text>
<text x="121.7" y="170.4">U1_TX</text>
<text x="150.1" y="171.6">GND</text>
<text x="3.9" y="179.3">D</text>
<text x="48" y="179.3">ESDA5V3SC5</text>
<text x="58.1" y="175.5">T_JTDI</text>
<text x="89.9" y="174.2">4.7k</text>
<text x="101.4" y="175.5">0u1</text>
<text x="131.9" y="174.2">R17</text>
<text x="131.9" y="176.8">680R</text>
<text x="144.5" y="175.5">LD2</text>
<text x="291.2" y="179.3">D</text>
<text x="86.1" y="180.5">GND</text>
<text x="96.3" y="180.5">GND</text>
<text x="38.2" y="199.6">1</text>
<text x="111.3" y="199.6">2</text>
<text x="184.3" y="199.6">3</text>
<text x="257.4" y="199.6">4</text>
</g>
<g font-size="1.9">
<text x="111.1" y="41">3</text>
<text x="131.3" y="41">2</text>
<text x="119.1" y="45.6">GND</text>
<text x="121.3" y="49.1" transform="rotate(-90 121.3 49.1)">1</text>
<text x="197.5" y="64.7" transform="rotate(-90 197.5 64.7)">48</text>
<text x="200.1" y="64.7" transform="rotate(-90 200.1 64.7)">47</text>
<text x="202.6" y="64.7" transform="rotate(-90 202.6 64.7)">46</text>
<text x="205.2" y="64.7" transform="rotate(-90 205.2 64.7)">45</text>
<text x="207.7" y="64.7" transform="rotate(-90 207.7 64.7)">44</text>
<text x="210.3" y="64.7" transform="rotate(-90 210.3 64.7)">43</text>
<text x="212.8" y="64.7" transform="rotate(-90 212.8 64.7)">42</text>
<text x="215.4" y="64.7" transform="rotate(-90 215.4 64.7)">41</text>
<text x="217.9" y="64.7" transform="rotate(-90 217.9 64.7)">40</text>
<text x="220.4" y="64.7" transform="rotate(-90 220.4 64.7)">39</text>
<text x="223" y="64.7" transform="rotate(-90 223 64.7)">38</text>
<text x="225.5" y="64.7" transform="rotate(-90 225.5 64.7)">37</text>
<text x="84.4" y="67.4">USB_DM</text>
<text x="84.4" y="72.5">USB_DP</text>
<text x="180" y="81.6">1</text>
<text x="243.2" y="81.6">36</text>
<text x="179.6" y="89.2">4</text>
<text x="179.8" y="84.2">2</text>
<text x="179.8" y="86.7">3</text>
<text x="243.2" y="89.2">33</text>
<text x="243.2" y="86.7">34</text>
<text x="243.2" y="84.2">35</text>
<text x="179.8" y="91.8">5</text>
<text x="179.8" y="94.3">6</text>
<text x="243.2" y="94.3">31</text>
<text x="243.2" y="91.8">32</text>
<text x="267.4" y="92.8">USB_DM</text>
<text x="267.5" y="90.3">USB_DP</text>
<text x="37" y="97.9">NRST</text>
<text x="179.6" y="99.4">8</text>
<text x="179.8" y="96.9">7</text>
<text x="179.8" y="101.9">9</text>
<text x="243.2" y="99.4">29</text>
<text x="243.2" y="96.9">30</text>
<text x="243.2" y="101.9">28</text>
<text x="37.1" y="102.9">JRST</text>
<text x="179.1" y="104.5">10</text>
<text x="179.4" y="107">11</text>
<text x="243.2" y="107">26</text>
<text x="243.2" y="104.5">27</text>
<text x="34.1" y="108">JTMS/SWDIO</text>
<text x="37.5" y="113.1">JTDI</text>
<text x="179.1" y="109.6">12</text>
<text x="243.2" y="109.6">25</text>
<text x="37.1" y="122">SWIM</text>
<text x="34.1" y="127.1">JTCK/SWCLK</text>
<text x="197.5" y="128.7" transform="rotate(-90 197.5 128.7)">13</text>
<text x="200.1" y="128.8" transform="rotate(-90 200.1 128.8)">14</text>
<text x="202.6" y="128.7" transform="rotate(-90 202.6 128.7)">15</text>
<text x="205.2" y="128.7" transform="rotate(-90 205.2 128.7)">16</text>
<text x="207.7" y="128.7" transform="rotate(-90 207.7 128.7)">17</text>
<text x="210.3" y="128.8" transform="rotate(-90 210.3 128.8)">18</text>
<text x="212.8" y="128.7" transform="rotate(-90 212.8 128.7)">19</text>
<text x="215.4" y="129" transform="rotate(-90 215.4 129)">20</text>
<text x="217.9" y="128.7" transform="rotate(-90 217.9 128.7)">21</text>
<text x="220.4" y="129" transform="rotate(-90 220.4 129)">22</text>
<text x="223" y="129" transform="rotate(-90 223 129)">23</text>
<text x="225.5" y="129.1" transform="rotate(-90 225.5 129.1)">24</text>
<text x="35.2" y="137.3">SWIM_RST</text>
<text x="37.1" y="132.1">JTDO</text>
<text x="100.1" y="133.4">JTCK/SWCLK</text>
<text x="151.5" y="133.4">SWIM</text>
<text x="100.2" y="138.5">JTMS/SWDIO</text>
<text x="103.1" y="141.1">NRST</text>
<text x="103.3" y="143.6">JTDO</text>
<text x="149.6" y="138.5">SWIM_RST</text>
<text x="151.6" y="143.6">JRST</text>
<text x="151.9" y="141.1">JTDI</text>
</g>
</svg>
